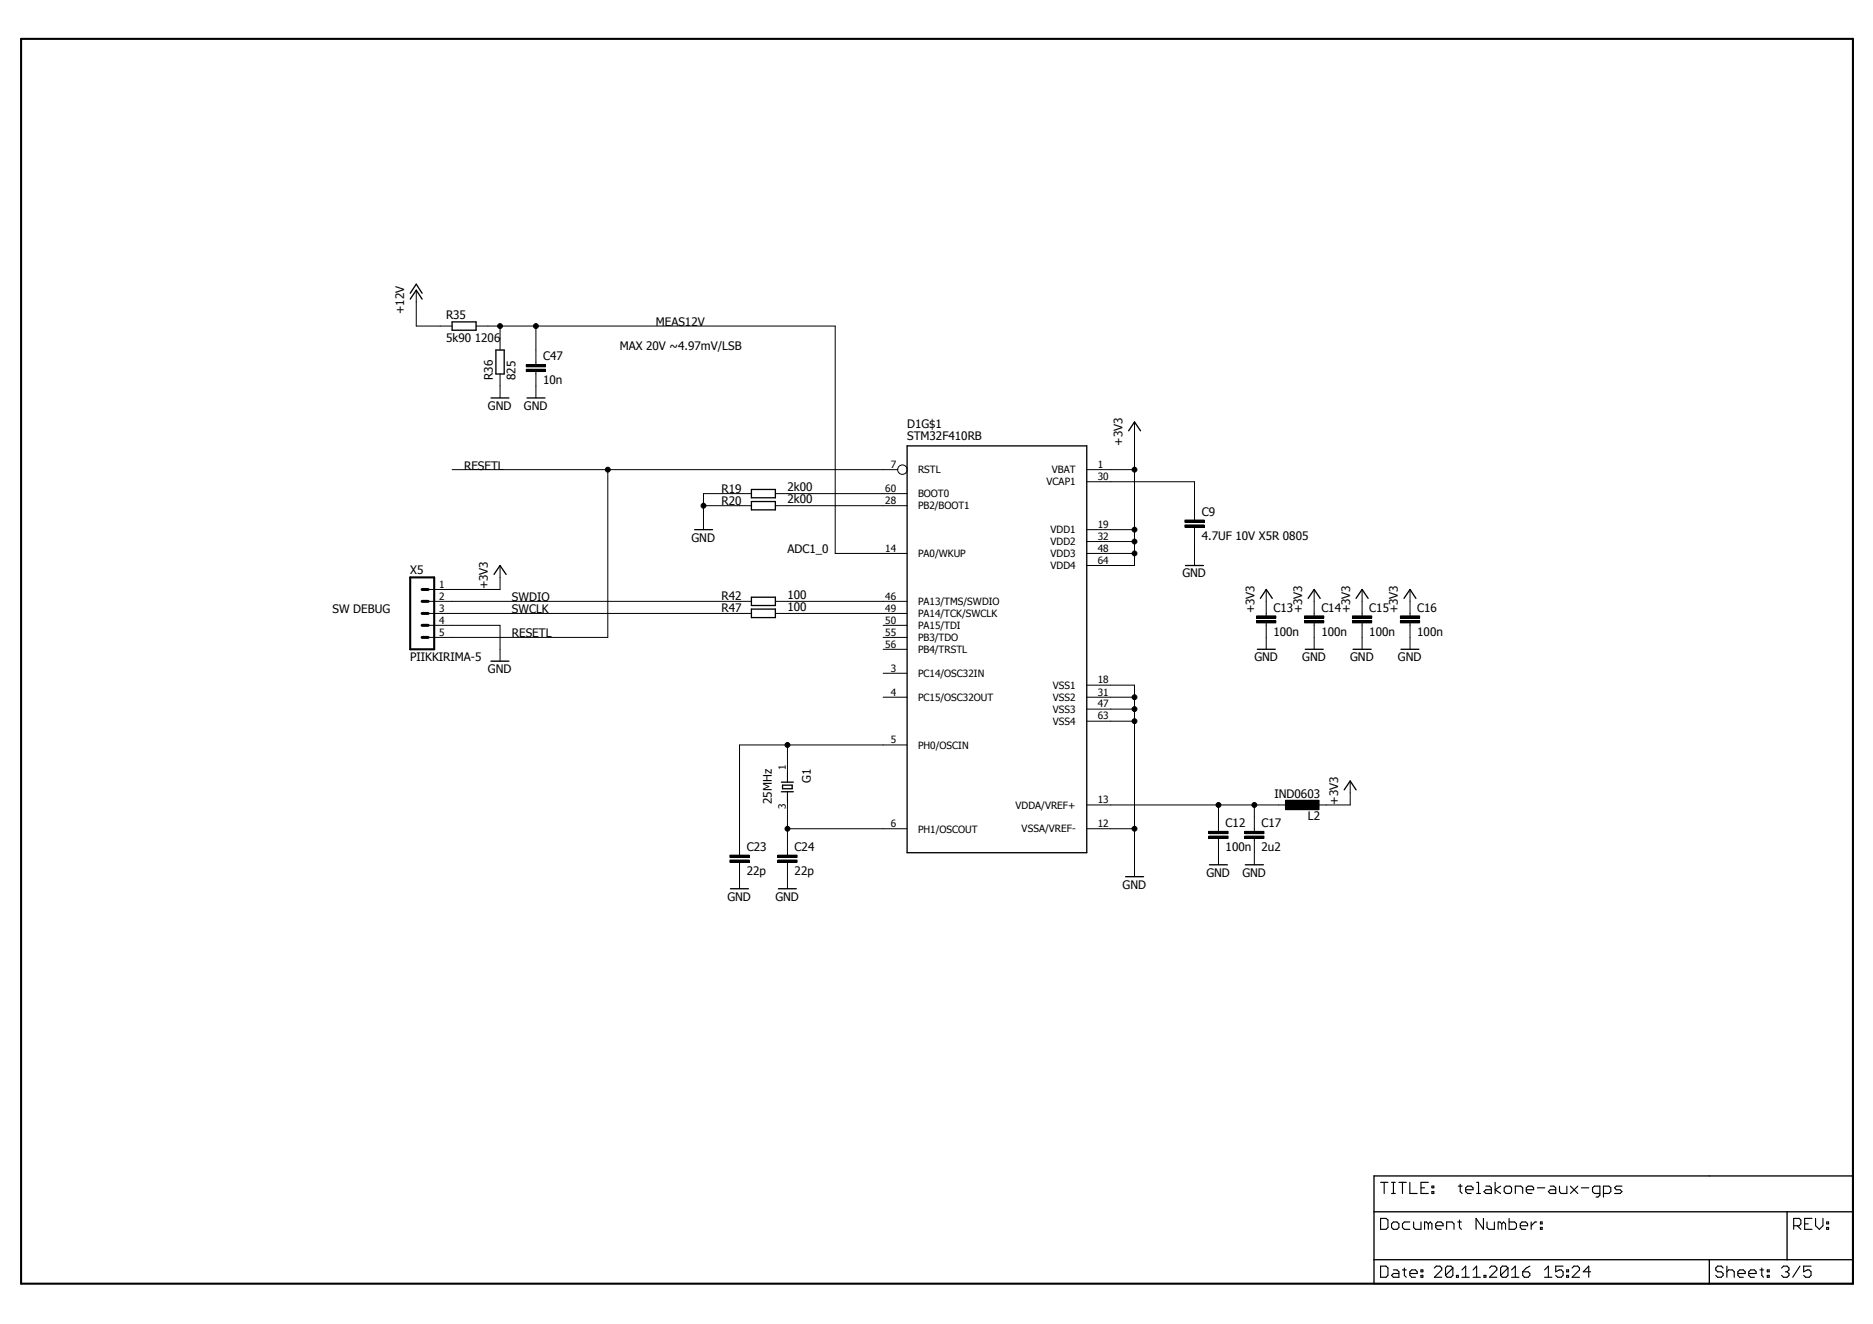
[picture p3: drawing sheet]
<svg xmlns="http://www.w3.org/2000/svg" width="420mm" height="297mm" viewBox="0 0 420 297" stroke-linecap="round" stroke-linejoin="round" font-family="sans-serif">
<path d="M4.2 8.5l411.8 280.1M416 8.5l-411.8 280.1" fill="none" stroke="#fff" stroke-width=".22"/>
<path d="M4.7 8.7h411v279.3h-411zM92 129.5h5.4v16.2h-5.4z" fill="none" stroke="#000" stroke-width=".47"/>
<g fill="none" stroke="#000" stroke-width=".3">
<path d="M92 67.1l1.4-2 1.3 2M92 65.8l1.4-2 1.3 2M101.4 72.2h5.4v1.9h-5.4zM111.2 78.5h1.9v5.4h-1.9zM110.1 89.3h4.1M118.2 89.3h4M253.2 96.6l1.3-1.9 1.4 1.9M155.8 118.8h4M168.6 109.8h5.3v1.9h-5.3zM168.6 112.5h5.3v1.9h-5.3zM203.5 100h40.3v91.3h-40.3zM110.8 128.9l1.4-2 1.3 2"/>
<path d="M168.6 134h5.3v1.8h-5.3zM168.6 136.7h5.3v1.9h-5.3zM265.9 126.9h4M282.7 134.2l1.3-2 1.4 2M293.4 134.2l1.4-2 1.4 2M304.2 134.2l1.4-2 1.3 2M314.9 134.2l1.4-2 1.3 2M110.1 148.3h4.1M282.1 145.7h4M292.8 145.7h4M303.5 145.7h4.1M314.3 145.7h4"/>
<path d="M175.3 177.6h2.7M175.3 175.5h2.7M175.5 176.1h2.2v.9h-2.2zM301.5 177.2l1.4-2 1.3 2M163.9 199.4h4M174.6 199.4h4M252.5 196.7h4M271.3 194h4M279.3 194h4.1M308.2 263.8h107.5v24.2h-107.5zM308.2 271.9h107.5M400.9 271.9v10.7"/>
<path d="M308.2 282.6h107.5M383.4 282.6v5.4"/>
</g>
<g fill="none" stroke="#000" stroke-width=".25">
<path d="M309.7 273.3h1.2l.5 .4v1.7l-.5 .4h-1.2zM309.7 265.3h1.7M310.5 265.3v2.5M312.2 274.6l.4-.4h.8l.4 .4v.8l-.4 .4h-.8l-.4-.4zM312.2 265.3h.8M312.2 267.8h.8M312.6 265.3v2.5M313.8 265.3h1.7M314.6 265.3v2.5M316.3 265.3v2.5h1.6M316.3 274.2h-1.3l-.4 .4v.8l.4 .4h1.3M317.1 274.2v1.2l.4 .4h1.3v-1.6"/>
<path d="M318.8 266.5h.8M320.4 265.3h-1.6v2.5h1.6M320.4 274.6l-.4-.4h-.4v1.6M320.4 274.6l.4-.4 .4 .4v1.2M320.4 274.6v1.2M321.2 267.3h.4v.5h-.4zM321.2 266.1h.4v.4h-.4zM322.1 275h1.6v-.4l-.4-.4h-.9l-.3 .4v.8l.3 .4h.9M324.5 275.8v-1.6h1.2l.5 .4v1.2M327 274.2h.8M327.1 266.1h.9M327.4 273.7v1.7l.4 .4"/>
<path d="M327.6 265.7v1.6l.4 .5M328.8 266.9h1.6v-.4l-.4-.4h-.8l-.4 .4v.8l.4 .5h.8M331.2 265.3h.5v2.5M331.2 267.8h.9M332.8 273.3v2.5l-1.7-2.5v2.5M333.3 266.1h.9l.3 .4v1.3h-1.2l-.4-.5 .4-.4h1.2M333.6 274.2v1.2l.4 .4h1.2v-1.6M335.4 265.3v2.5M336.6 266.1l-1.2 .8 1.2 .9M336.9 274.6l-.4-.4h-.4v1.6M336.9 274.6v1.2M336.9 274.6l.4-.4 .4 .4v1.2"/>
<path d="M337.4 266.5l.5-.4h.8l.4 .4v.8l-.4 .5h-.8l-.5-.5zM338.5 273.3v2.5h1.3l.4-.4v-.8l-.4-.4h-1.3M339.9 267.8v-1.7h1.3l.4 .4v1.3M341 275h1.7v-.4l-.4-.4h-.9l-.4 .4v.8l.4 .4h.9M342.4 266.9h1.6v-.4l-.3-.4h-.9l-.4 .4v.8l.4 .5h.9M343.5 274.2v1.6M344.7 274.2h-.4l-.8 .8M344.9 266.5h1.6M345.6 275.4h.3v.4h-.3zM345.6 274.2h.3v.4h-.3zM347.8 266.1h.8l.4 .4v1.3h-1.2l-.5-.5 .5-.4h1.2M349.8 266.1v1.2l.4 .5h1.3v-1.7"/>
<path d="M352.3 266.1l1.6 1.7M353.9 266.1l-1.6 1.7M354.7 266.5h1.7M358.9 267.8h-1.2l-.5-.5v-.8l.5-.4h1.2v2l-.4 .5h-.5M359.7 267.8h1.2l.4-.5v-.8l-.4-.4h-1.2v2.5M363.8 266.1h-1.2l-.4 .4 .4 .4h.8l.4 .4-.4 .5h-1.2M402.4 275h1.2l.4-.4v-.9l-.4-.4h-1.2v2.5M403.2 275l.8 .8M404.8 274.6h.8M406.5 273.3h-1.7v2.5h1.7M407.3 273.3v1.7l.8 .8 .8-.8v-1.7M409.8 275.4h.4v.4h-.4z"/>
<path d="M409.8 274.2h.4v.4h-.4zM309.7 284.1h1.2l.5 .4v1.6l-.5 .5h-1.2zM312.6 284.9h.8l.4 .4v1.3h-1.2l-.4-.5 .4-.4h1.2M314.6 284.9h.9M315 284.5v1.6l.5 .5M316.3 285.7h1.6v-.4l-.4-.4h-.8l-.4 .4v.8l.4 .5h.8M318.8 286.1h.4v.5h-.4zM318.8 284.9h.4v.4h-.4zM321.8 284.5l.4-.4h.8l.4 .4v.4l-1.6 1.7h1.6M325.9 284.5v1.6l-.4 .5h-.9l-.3-.5M325.9 284.5l-.4-.4h-.9l-.3 .4v1.6M325.9 284.5l-1.6 1.6"/>
<path d="M326.7 286.1h.4v.5h-.4zM327.9 286.6h1.7M327.9 284.9l.9-.8v2.5M330.4 286.6h1.7M330.4 284.9l.8-.8v2.5M332.9 286.1h.4v.5h-.4zM334.1 284.5l.4-.4h.9l.4 .4v.4l-1.7 1.7h1.7M338.3 284.5v1.6l-.4 .5h-.9l-.4-.5M338.3 284.5l-.4-.4h-.9l-.4 .4v1.6M338.3 284.5l-1.7 1.6M339.1 286.6h1.6M339.1 284.9l.8-.8v2.5"/>
<path d="M341.6 285.3h1.2l.4 .4v.4l-.4 .5h-.8l-.4-.5zM343.2 284.1l-.8 .4-.8 .8M346.5 286.6h1.6M346.5 284.9l.8-.8v2.5M350.6 284.1h-1.6v1.2l.8-.4h.4l.4 .4v.8l-.4 .5h-.8l-.4-.5M351.4 286.1h.5v.5h-.5zM351.4 284.9h.5v.4h-.5zM352.7 284.5l.4-.4h.8l.4 .4v.4l-1.6 1.7h1.6M356.8 285.3h-1.6l1.2-1.2v2.5M386.5 284.5l-.4-.4h-.8l-.4 .4v.4l.4 .4h.8l.4 .4v.4l-.4 .5h-.8l-.4-.5M387.4 285.3l.4-.4h.8l.4 .4v1.3M387.4 284.1v2.5"/>
<path d="M389.8 285.7h1.7v-.4l-.4-.4h-.8l-.5 .4v.8l.5 .5h.8M392.3 285.7h1.6v-.4l-.3-.4h-.9l-.4 .4v.8l.4 .5h.9M394.8 284.9h.8M395.2 284.5v1.6l.4 .5M396.4 286.1h.5v.5h-.5zM396.4 284.9h.5v.4h-.5zM399.7 284.5l.4-.4h.8l.4 .4v.4l-.4 .4M400.5 285.3h.4M400.9 285.3l.4 .4v.4l-.4 .5h-.8l-.4-.5M403.8 284.1l-1.6 2.5M406.3 284.1h-1.7v1.2l.8-.4h.4l.5 .4v.8l-.5 .5h-.8l-.4-.5"/>
</g>
<g fill="none" stroke="#000" stroke-width=".22">
<path d="M93.4 65.1v8.1h8M106.8 73.2h80.6v51h16.1M112.2 73.2v5.3M120.2 73.2v8.5M112.2 83.9v5.4M118.1 82.8h4.3v.6h-4.3zM118.1 81.8h4.3v.5h-4.3zM120.2 83.4v5.9M254.5 94.7v32.2h-10.7M101.4 105.4h100M136.3 105.4v37.6h-40.3M157.8 113.5h10.8"/>
<path d="M168.6 110.7h-10.8v8.1M173.9 110.7h29.6M173.9 113.5h29.6M243.8 108.1h24.2v8.6M243.8 105.4h10.7M243.8 118.8h10.7M265.8 117.8h4.3v.5h-4.3zM265.8 116.7h4.3v.5h-4.3zM268 118.3v8.6M96 137.6h72.6M96 134.9h72.6M112.2 126.9v5.3h-16.2"/>
<path d="M173.9 137.6h29.6M173.9 134.9h29.6M243.8 124.2h10.7M243.8 121.5h10.7M281.9 139.2h4.3v.5h-4.3zM281.9 138.2h4.3v.5h-4.3zM284 132.2v5.9M284 139.7v6M292.6 139.2h4.4v.5h-4.4zM292.6 138.2h4.4v.5h-4.4zM294.8 132.2v5.9M294.8 139.7v6"/>
<path d="M303.4 139.2h4.3v.5h-4.3zM303.4 138.2h4.3v.5h-4.3zM305.6 132.2v5.9M305.6 139.7v6M314.1 139.2h4.4v.5h-4.4zM314.1 138.2h4.4v.5h-4.4zM316.3 132.2v5.9M316.3 139.7v6M96 140.3h16.2v8M198.1 143h5.4M198.1 140.3h5.4M198.1 145.7h5.4"/>
<path d="M198.1 151h5.4M198.1 156.4h5.4M243.8 153.7h10.7v43M243.8 156.4h10.7M243.8 159.1h10.7M176.6 167.1v8.4M176.6 177.6v14.3M203.5 167.1h-37.6v24.8M243.8 161.8h10.7M288.4 179.5h7.5v2.2h-7.5zM302.9 175.2v5.4h-8.1M163.7 193h4.4v.5h-4.4z"/>
<path d="M163.7 191.9h4.4v.5h-4.4zM165.9 193.5v5.9M174.5 193h4.3v.5h-4.3zM174.5 191.9h4.3v.5h-4.3zM176.6 193.5v5.9M176.6 185.9h26.9M243.8 185.9h10.7M243.8 180.6h45.6M271.2 187.6h4.3v.5h-4.3zM271.2 186.5h4.3v.5h-4.3zM273.3 180.6v5.9M273.3 188.1v5.9"/>
<path d="M279.2 187.6h4.3v.5h-4.3zM279.2 186.5h4.3v.5h-4.3zM281.4 180.6v5.9M281.4 188.1v5.9"/>
<circle cx="112.2" cy="73.2" r=".55"/>
<circle cx="120.2" cy="73.2" r=".55"/>
<circle cx="136.3" cy="105.4" r=".55"/>
<circle cx="157.8" cy="113.5" r=".55"/>
<circle cx="202.4" cy="105.4" r="1.06"/>
<circle cx="254.5" cy="105.4" r=".55"/>
<circle cx="254.5" cy="118.8" r=".55"/>
<circle cx="254.5" cy="124.2" r=".55"/>
<circle cx="254.5" cy="121.5" r=".55"/>
<circle cx="254.5" cy="159.1" r=".55"/>
<circle cx="254.5" cy="156.4" r=".55"/>
<circle cx="176.6" cy="167.1" r=".55"/>
<circle cx="254.5" cy="161.8" r=".55"/>
<circle cx="176.6" cy="185.9" r=".55"/>
<circle cx="254.5" cy="185.9" r=".55"/>
<circle cx="273.3" cy="180.6" r=".55"/>
<circle cx="281.4" cy="180.6" r=".55"/>
</g>
<g fill="#000">
<path d="M118.1 82.8h4.3v.6h-4.3z" fill-rule="evenodd"/>
<path d="M118.1 81.8h4.3v.5h-4.3z" fill-rule="evenodd"/>
<path d="M265.8 117.8h4.3v.5h-4.3z" fill-rule="evenodd"/>
<path d="M265.8 116.7h4.3v.5h-4.3z" fill-rule="evenodd"/>
<path d="M281.9 139.2h4.3v.5h-4.3z" fill-rule="evenodd"/>
<path d="M281.9 138.2h4.3v.5h-4.3z" fill-rule="evenodd"/>
<path d="M292.6 139.2h4.4v.5h-4.4z" fill-rule="evenodd"/>
<path d="M292.6 138.2h4.4v.5h-4.4z" fill-rule="evenodd"/>
<path d="M303.4 139.2h4.3v.5h-4.3z" fill-rule="evenodd"/>
<path d="M303.4 138.2h4.3v.5h-4.3z" fill-rule="evenodd"/>
<path d="M314.1 139.2h4.4v.5h-4.4z" fill-rule="evenodd"/>
<path d="M314.1 138.2h4.4v.5h-4.4z" fill-rule="evenodd"/>
<path d="M288.4 179.5h7.5v2.2h-7.5z" fill-rule="evenodd"/>
<path d="M163.7 193h4.4v.5h-4.4z" fill-rule="evenodd"/>
<path d="M163.7 191.9h4.4v.5h-4.4z" fill-rule="evenodd"/>
<path d="M174.5 193h4.3v.5h-4.3z" fill-rule="evenodd"/>
<path d="M174.5 191.9h4.3v.5h-4.3z" fill-rule="evenodd"/>
<path d="M271.2 187.6h4.3v.5h-4.3z" fill-rule="evenodd"/>
<path d="M271.2 186.5h4.3v.5h-4.3z" fill-rule="evenodd"/>
<path d="M279.2 187.6h4.3v.5h-4.3z" fill-rule="evenodd"/>
<path d="M279.2 186.5h4.3v.5h-4.3z" fill-rule="evenodd"/>
<circle cx="112.2" cy="73.2" r=".55"/>
<circle cx="120.2" cy="73.2" r=".55"/>
<circle cx="136.3" cy="105.4" r=".55"/>
<circle cx="157.8" cy="113.5" r=".55"/>
<circle cx="254.5" cy="105.4" r=".55"/>
<circle cx="254.5" cy="118.8" r=".55"/>
<circle cx="254.5" cy="124.2" r=".55"/>
<circle cx="254.5" cy="121.5" r=".55"/>
<circle cx="254.5" cy="159.1" r=".55"/>
<circle cx="254.5" cy="156.4" r=".55"/>
<circle cx="176.6" cy="167.1" r=".55"/>
<circle cx="254.5" cy="161.8" r=".55"/>
<circle cx="176.6" cy="185.9" r=".55"/>
<circle cx="254.5" cy="185.9" r=".55"/>
<circle cx="273.3" cy="180.6" r=".55"/>
<circle cx="281.4" cy="180.6" r=".55"/>
</g>
<path d="M94.7 137.6h1.3M94.7 132.2h1.3M94.7 134.9h1.3M94.7 143h1.3M94.7 140.3h1.3" fill="none" stroke="#000" stroke-width=".68"/>
<g font-size="2.6">
<text x="90.7" y="70.5" transform="rotate(-90 90.7 70.5)">+12V</text>
<text x="100.1" y="71.6">R35</text>
<text x="100.1" y="76.7">5k90 1206</text>
<text x="147.1" y="73.2">MEAS12V</text>
<text x="121.8" y="80.8">C47</text>
<text x="139" y="78.5">MAX 20V ~4.97mV/LSB</text>
<text x="110.6" y="85.3" transform="rotate(-90 110.6 85.3)">R36</text>
<text x="115.6" y="85.3" transform="rotate(-90 115.6 85.3)">825</text>
<text x="121.8" y="86.2">10n</text>
<text x="109.5" y="91.9">GND</text>
<text x="117.5" y="91.9">GND</text>
<text x="203.5" y="96">D1G$1</text>
<text x="203.5" y="98.7">STM32F410RB</text>
<text x="251.8" y="100" transform="rotate(-90 251.8 100)">+3V3</text>
<text x="104.1" y="105.4">RESETL</text>
<text x="161.9" y="110.5">R19</text>
<text x="161.9" y="113.2">R20</text>
<text x="176.6" y="110.2">2k00</text>
<text x="176.6" y="112.9">2k00</text>
<text x="269.6" y="115.7">C9</text>
<text x="155.1" y="121.5">GND</text>
<text x="176.6" y="124.2">ADC1_0</text>
<text x="269.6" y="121.1">4.7UF 10V X5R 0805</text>
<text x="92" y="128.7">X5</text>
<text x="265.2" y="129.5">GND</text>
<text x="74.6" y="137.6">SW DEBUG</text>
<text x="109.5" y="132.2" transform="rotate(-90 109.5 132.2)">+3V3</text>
<text x="114.8" y="134.9">SWDIO</text>
<text x="114.8" y="137.6">SWCLK</text>
<text x="161.9" y="134.7">R42</text>
<text x="161.9" y="137.4">R47</text>
<text x="176.6" y="134.4">100</text>
<text x="176.6" y="137.1">100</text>
<text x="281.4" y="137.6" transform="rotate(-90 281.4 137.6)">+3V3</text>
<text x="285.7" y="137.2">C13</text>
<text x="292.1" y="137.6" transform="rotate(-90 292.1 137.6)">+3V3</text>
<text x="296.4" y="137.2">C14</text>
<text x="302.9" y="137.6" transform="rotate(-90 302.9 137.6)">+3V3</text>
<text x="307.2" y="137.2">C15</text>
<text x="313.6" y="137.6" transform="rotate(-90 313.6 137.6)">+3V3</text>
<text x="317.9" y="137.2">C16</text>
<text x="114.8" y="143">RESETL</text>
<text x="285.7" y="142.6">100n</text>
<text x="296.4" y="142.6">100n</text>
<text x="307.2" y="142.6">100n</text>
<text x="317.9" y="142.6">100n</text>
<text x="92" y="148.3">PIIKKIRIMA-5</text>
<text x="281.4" y="148.3">GND</text>
<text x="292.1" y="148.3">GND</text>
<text x="302.9" y="148.3">GND</text>
<text x="313.6" y="148.3">GND</text>
<text x="109.5" y="151">GND</text>
<text x="181.9" y="175.7" transform="rotate(-90 181.9 175.7)">G1</text>
<text x="285.9" y="178.9">IND0603</text>
<text x="173.1" y="180.4" transform="rotate(-90 173.1 180.4)">25MHz</text>
<text x="274.9" y="185.5">C12</text>
<text x="283" y="185.5">C17</text>
<text x="293.4" y="184">L2</text>
<text x="300.2" y="180.6" transform="rotate(-90 300.2 180.6)">+3V3</text>
<text x="167.5" y="190.9">C23</text>
<text x="178.3" y="190.9">C24</text>
<text x="274.9" y="190.9">100n</text>
<text x="283" y="190.9">2u2</text>
<text x="167.5" y="196.3">22p</text>
<text x="178.3" y="196.3">22p</text>
<text x="270.6" y="196.7">GND</text>
<text x="278.7" y="196.7">GND</text>
<text x="163.2" y="202.1">GND</text>
<text x="173.9" y="202.1">GND</text>
<text x="251.8" y="199.4">GND</text>
</g>
<g font-size="2.2">
<text x="199.8" y="105">7</text>
<text x="205.9" y="106.2">RSTL</text>
<text x="236" y="106.2">VBAT</text>
<text x="246.2" y="105">1</text>
<text x="246.2" y="107.7">30</text>
<text x="198.6" y="110.4">60</text>
<text x="198.6" y="113.1">28</text>
<text x="205.9" y="111.5">BOOT0</text>
<text x="234.8" y="108.9">VCAP1</text>
<text x="205.9" y="114.3">PB2/BOOT1</text>
<text x="235.7" y="119.6">VDD1</text>
<text x="246.2" y="118.4">19</text>
<text x="198.6" y="123.8">14</text>
<text x="205.9" y="125">PA0/WKUP</text>
<text x="235.7" y="122.3">VDD2</text>
<text x="235.7" y="125">VDD3</text>
<text x="246.2" y="121.1">32</text>
<text x="246.2" y="123.8">48</text>
<text x="98.5" y="131.9">1</text>
<text x="235.7" y="127.7">VDD4</text>
<text x="246.2" y="126.5">64</text>
<text x="98.5" y="137.2">3</text>
<text x="98.5" y="134.5">2</text>
<text x="198.6" y="134.5">46</text>
<text x="198.6" y="137.2">49</text>
<text x="205.9" y="135.7">PA13/TMS/SWDIO</text>
<text x="98.5" y="142.6">5</text>
<text x="98.5" y="139.9">4</text>
<text x="198.6" y="139.9">50</text>
<text x="198.6" y="142.6">55</text>
<text x="205.9" y="138.4">PA14/TCK/SWCLK</text>
<text x="205.9" y="141.1">PA15/TDI</text>
<text x="205.9" y="143.8">PB3/TDO</text>
<text x="198.6" y="145.3">56</text>
<text x="205.9" y="146.5">PB4/TRSTL</text>
<text x="199.8" y="150.7">3</text>
<text x="205.9" y="151.8">PC14/OSC32IN</text>
<text x="236.2" y="154.5">VSS1</text>
<text x="246.2" y="153.3">18</text>
<text x="199.8" y="156">4</text>
<text x="205.9" y="157.2">PC15/OSC32OUT</text>
<text x="236.2" y="157.2">VSS2</text>
<text x="236.2" y="159.9">VSS3</text>
<text x="246.2" y="156">31</text>
<text x="246.2" y="158.7">47</text>
<text x="246.2" y="161.4">63</text>
<text x="199.8" y="166.8">5</text>
<text x="205.9" y="167.9">PH0/OSCIN</text>
<text x="236.2" y="162.6">VSS4</text>
<text x="176.3" y="172.7" transform="rotate(-90 176.3 172.7)">1</text>
<text x="176.3" y="181.6" transform="rotate(-90 176.3 181.6)">3</text>
<text x="199.8" y="185.6">6</text>
<text x="227.8" y="181.4">VDDA/VREF+</text>
<text x="246.2" y="180.2">13</text>
<text x="246.2" y="185.6">12</text>
<text x="205.9" y="186.8">PH1/OSCOUT</text>
<text x="229.2" y="186.7">VSSA/VREF-</text>
</g>
</svg>
